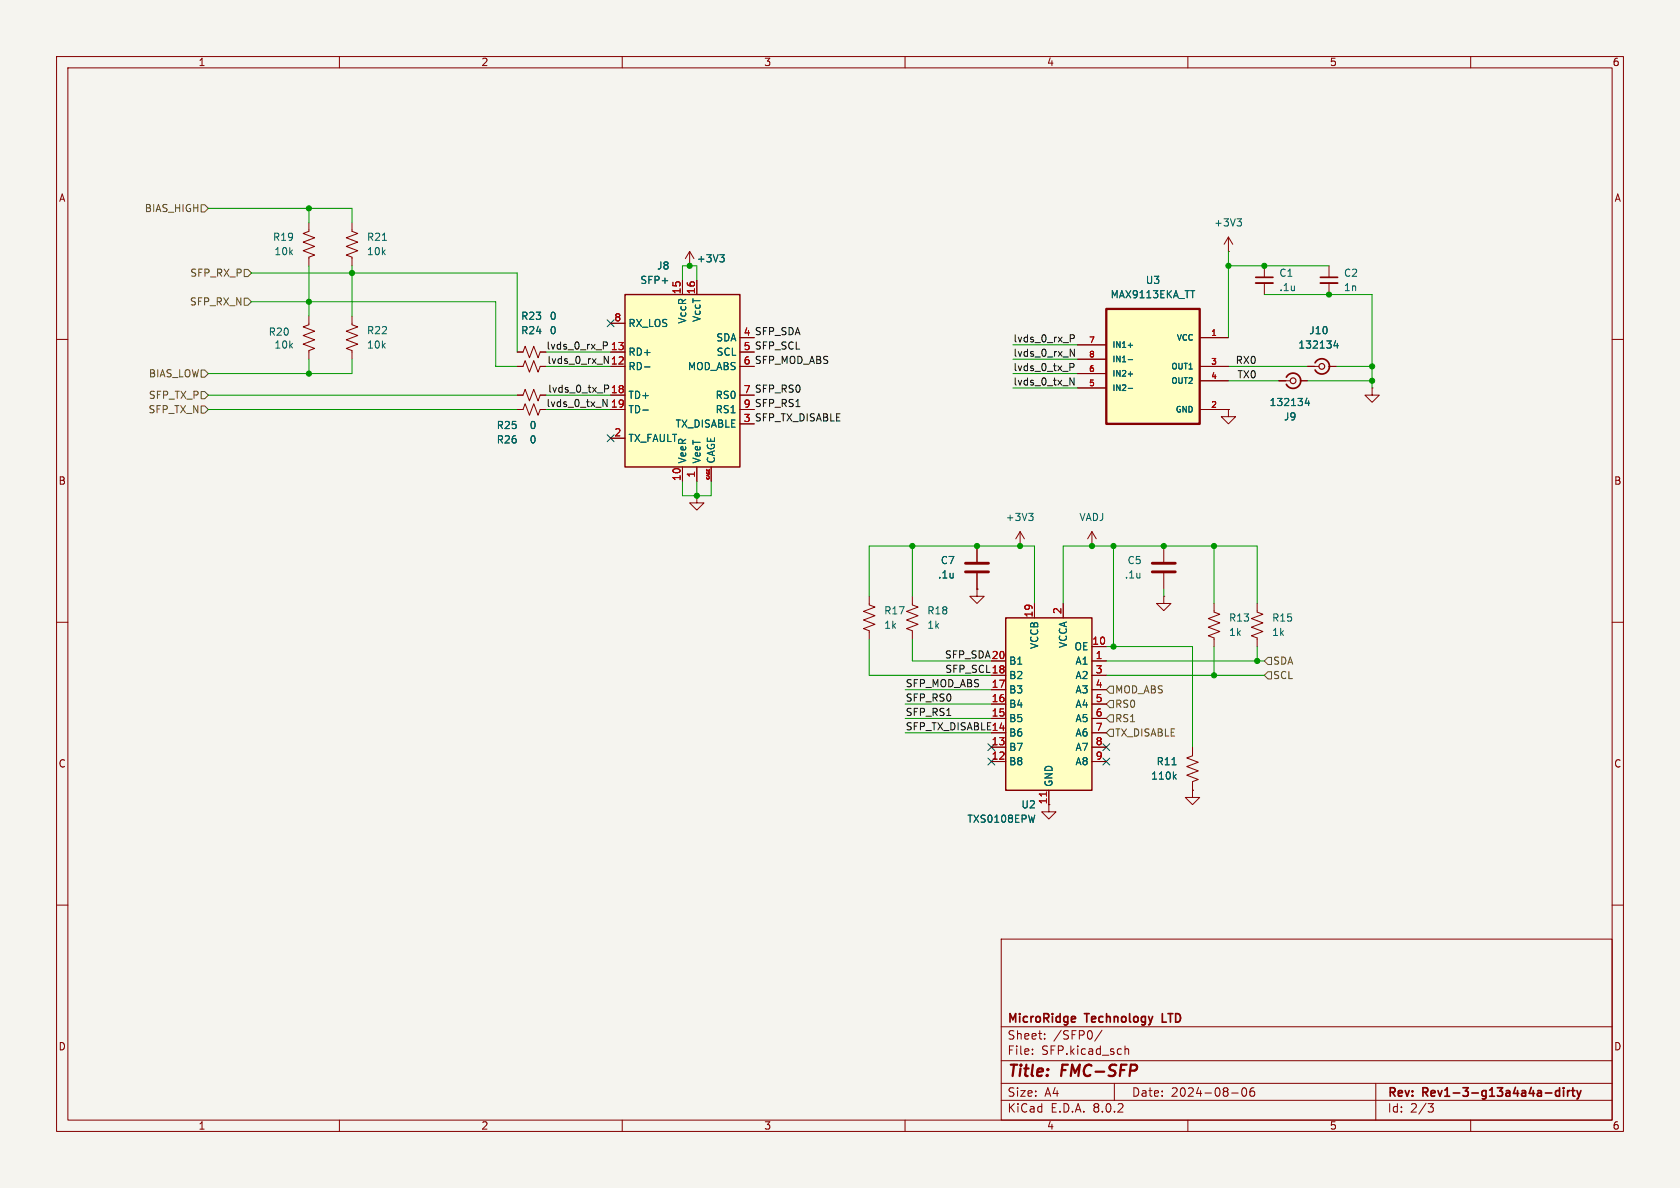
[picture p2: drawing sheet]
<svg xmlns="http://www.w3.org/2000/svg" width="297mm" height="210mm" viewBox="0 0 297 210" stroke-linecap="round" stroke-linejoin="round" font-family="sans-serif">
<path d="M0 0h297v210h-297z" fill="#f5f4ef" stroke="#f5f4ef" stroke-width=".18"/>
<g fill="none" stroke="#840000" stroke-width=".18">
<path d="M10 10h277v190h-277zM12 12h273v186h-273zM60 10v2M110 10v2M160 10v2M210 10v2M260 10v2M10 60h2M121.9 47h.1M121.9 44.5l-.7 1.2M121.9 44.5v2.5M121.9 44.5l.8 1.2"/>
<path d="M234.9 47v2M234.9 50v2.1M285 60h2M91.4 64.8h1.1l.3-1 .8 2 .8-2 .7 2 .4-1h1M123.2 87.6v1.3h1.3l-1.3 1.3-1.3-1.3h1.3M123.2 87.6h.1M10 110h2M285 110h2M10 160h2M285 160h2M177 166h108v32h-108zM60 198v2"/>
<path d="M110 198v2M160 198v2M177 194.5h108M177 191.5h108M177 187.5h108M177 181.5h108M182.5 186.3v.1M182.5 185.5v.1M184.7 183.6v.1M184.7 182.8v.1M194.8 182.1l-1.3 2M197 191.5v3"/>
<path d="M198.9 184.9v1.5M198.9 185.5l.2-.1 .4 .1v.9M210 198v2M217.7 193.2h1.2M219.7 192.4l.2-.1a.81 .81 0 0 1 .6 .6 .81 .81 0 0 1-.3 .8l-.2 .1a.81 .81 0 0 1-.3-1.4zM221.7 192.3a.59 .59 0 0 0-.7 .6v.6l.1 .2 .4 .1 .2-.1 .1-.5-.1-.3h-.5l-.2 .3M243.2 191.5v6.5M253.4 195.1l-.5 .6 .4 .1 .1 .5-.3 .3h-.4M260 198v2"/>
</g>
<g fill="none" stroke="#840000" stroke-width=".3">
<path d="M233.4 49h3.1M189.9 179.7l.2 .3-.7 .2M205.5 179.2v1.5h.7M190.1 180.6l-.2 .1M275.7 192.3v1.5M275.7 192.9l-.4-.1-.3 .3v.4l.1 .2h.6M276.4 192.3v.1M276.4 192.8v1M277.1 192.8v1M277.6 192.8l-.3 .1-.2 .2M277.8 192.8h.6M278.1 192.3v1.3l.3 .2"/>
<path d="M278.8 192.8l.3 1M279.1 193.8l-.1 .3-.2 .2M279.5 192.8l-.4 1"/>
</g>
<path d="M233.4 50h3.1" fill="none" stroke="#840000" stroke-width=".33"/>
<path d="M127.2 45h.8l-.4 .5M127.8 45.5l.2 .3v.3l-.2 .2" fill="none" stroke="#006464" stroke-width=".18"/>
<path d="M110.5 52.1h20.3v30.5h-20.3z" fill="#ffffc2"/>
<path d="M110.5 52.1h20.3v30.5h-20.3z" fill="none" stroke="#840000" stroke-width=".25"/>
<g fill="none" stroke="#840000" stroke-width=".18">
<path d="M107.9 57.2h2.6M120.6 49.5v2.6M123.2 49.5v2.6M107.9 64.8h2.6M107.9 62.2h2.6M107.9 69.9h2.6M107.9 72.4h2.6M107.9 77.5h2.6M130.8 64.8h2.5M130.8 62.2h2.5M130.8 69.9h2.5M130.8 72.4h2.5"/>
<path d="M130.8 74.9h2.5M120.6 82.6v2.5M123.2 82.6v2.5M125.7 82.6v2.5"/>
</g>
<path d="M113.6 72.5h1M113.9 64.9h1" fill="none" stroke="#006464" stroke-width=".18"/>
<path d="M177.8 109.2h15.2v30.5h-15.2z" fill="#ffffc2"/>
<path d="M177.8 109.2h15.2v30.5h-15.2z" fill="none" stroke="#840000" stroke-width=".25"/>
<g fill="none" stroke="#840000" stroke-width=".18">
<path d="M54.6 39.4v1.5l-1 .4 2 .7-2 .8 2 .8-2 .7 2 .8-1 .4v1.5M62.2 39.4v1.5l1 .4-2 .7 2 .8-2 .8 2 .7-2 .8 1 .4v1.5M54.6 55.9v1.5l-1 .4 2 .7-2 .8 2 .8-2 .7 2 .8-1 .4v1.5M62.2 55.9v1.5l1 .4-2 .7 2 .8-2 .8 2 .7-2 .8 1 .4v1.5M217.2 44.5h.1M217.2 41.9l-.8 1.3M217.2 41.9v2.6M217.2 41.9l.7 1.3M223.5 47v2M223.5 50v2.1M91.4 62.2h1.1l.3-1 .8 2 .8-2 .7 2 .4-1h1M91.4 72.4h1.1l.3-1 .8 2 .8-2 .7 2 .4-1h1"/>
<path d="M91.4 69.9h1.1l.3-1.1 .8 2.1 .8-2.1 .7 2.1 .4-1h1M172.7 96.5v2.8M180.3 96.5h.1M180.3 94l.8 1.3M180.3 94v2.5M180.3 94l-.7 1.3M193 96.5h.1M193 94l.8 1.3M193 94v2.5M193 94l-.7 1.3M205.7 96.5v2.8M153.7 105.4v1.5l1 .4-2 .8 2 .7-2 .8 2 .8-2 .7 1 .4v1.5"/>
<path d="M161.3 105.4v1.5l1 .4-2 .8 2 .7-2 .8 2 .8-2 .7 1 .4v1.5M172.7 104.1v1.3h-1.3l1.3 1.3 1.3-1.3h-1.3M172.7 104.1h.1M172.7 101.3v2.8M175.3 116.8h2.5M175.3 119.4h2.5M182.9 106.7v2.5M188 106.7v2.5M193 116.8h2.6M193 114.3h2.6M193 119.4h2.6M205.7 105.4v1.3h-1.2l1.2 1.3 1.3-1.3h-1.3"/>
<path d="M205.7 105.4h.1M205.7 101.3v2.8M214.6 106.7v1.5l1 .4-2 .7 2 .8-2 .8 2 .7-2 .8 1 .4v1.5M222.2 106.7v1.5l1.1 .4-2.1 .7 2.1 .8-2.1 .8 2.1 .7-2.1 .8 1 .4v1.5M175.3 134.6h2.5M175.3 132.1h2.5M175.3 129.5h2.5M175.3 127h2.5M175.3 124.5h2.5M175.3 121.9h2.5M185.4 139.7v3.8h-1.3l1.3 1.3 1.3-1.3h-1.3M193 134.6h2.6"/>
<path d="M193 132.1h2.6M193 129.5h2.6M193 127h2.6M193 124.5h2.6M193 121.9h2.6M210.8 139.7v1.3h-1.3l1.3 1.2 1.3-1.2h-1.3M210.8 139.7h.1M210.8 132.1v1.5l-1 .4 2 .7-2 .8 2 .8-2 .7 2 .8-1 .4v1.5"/>
</g>
<path d="M185 140v.7" fill="none" stroke="#a90000" stroke-width=".18"/>
<path d="M218.7 38.7h.8l-.5 .5M219.2 39.2l.3 .2v.3l-.3 .2M67.6 42.5h.7M181.9 90.7h.7l-.4 .5M182.4 91.2l.2 .3v.3l-.2 .2M207.2 135.2h.7M207.6 137.3l.3 .4M207.9 136.9l-.5 .5M182.9 144.1l-.3 1.3" fill="none" stroke="#006464" stroke-width=".18"/>
<path d="M170.7 99.6h4.1M203.7 99.6h4.1M170.7 101.1h4.1M203.7 101.1h4.1" fill="none" stroke="#840000" stroke-width=".51"/>
<path d="M222 50h3" fill="none" stroke="#840000" stroke-width=".33"/>
<path d="M222 49h3" fill="none" stroke="#840000" stroke-width=".3"/>
<path d="M195.6 54.6h16.5v20.3h-16.5z" fill="#ffffc2"/>
<path d="M195.6 54.6h16.5v20.3h-16.5z" fill="none" stroke="#840000" stroke-width=".41"/>
<g fill="none" stroke="#840000" stroke-width=".18">
<path d="M107.9 57.2h2.6M120.6 49.5v2.6M121.9 47h.1M123.2 49.5v2.6M212.1 59.7h5.1M91.4 72.4h1.1M91.4 64.8h1.1M91.4 62.2h1.1M91.4 69.9h1.1M95.5 72.4h1M95.5 64.8h1M95.5 62.2h1"/>
<path d="M95.5 69.9h1M107.9 72.4h2.6M107.9 64.8h2.6M107.9 62.2h2.6M107.9 69.9h2.6M107.9 77.5h2.6M130.8 72.4h2.5M130.8 64.8h2.5M130.8 62.2h2.5M130.8 69.9h2.5M130.8 74.9h2.5M190.5 68.6h5.1"/>
<path d="M190.5 66h5.1M190.5 61h5.1M190.5 63.5h5.1M212.1 72.4h5.1M212.1 64.8h5.1M212.1 67.3h5.1M217.2 72.4v1.3h1.2l-1.2 1.2-1.3-1.2h1.3M217.2 72.4h.1M226.1 67.3h2M229.9 67.3h1.2M231.1 64.8h2.1M234.9 64.8h1.3"/>
<path d="M242.6 68.6v1.3h1.2l-1.2 1.2-1.3-1.2h1.3M242.6 68.6h.1M120.6 82.6v2.5M123.2 82.6v2.5M125.7 82.6v2.5M172.7 96.5v2.8M172.7 104.1h.1M172.7 101.3v2.8M175.3 116.8h2.5M175.3 119.4h2.5M182.9 106.7v2.5M188 106.7v2.5"/>
<path d="M193 116.8h2.6M193 114.3h2.6M193 119.4h2.6M175.3 134.6h2.5M175.3 132.1h2.5M175.3 129.5h2.5M175.3 127h2.5M175.3 124.5h2.5M175.3 121.9h2.5M185.4 139.7v2.5M193 134.6h2.6M193 132.1h2.6"/>
<path d="M193 129.5h2.6M193 127h2.6M193 124.5h2.6M193 121.9h2.6M210.8 139.7h.1M210.8 132.1v1.3M210.8 138.4v1.3"/>
</g>
<g fill="none" stroke="#006464" stroke-width=".18">
<path d="M127.2 45h.8l-.4 .5M127.8 45.5l.2 .3v.3l-.2 .2M113.6 72.5h1M113.9 64.9h1M199.5 68.7h.7M199.5 66.1h.7M199.5 61h.7M199.5 63.6h.7M231 70.4l-.3 .9h.8M231.3 70.9v.8M236.1 60.2l-.3 .9h.8M236.4 60.7v.8"/>
<path d="M207.2 135.2h.7M207.6 137.3l.3 .4M207.9 136.9l-.5 .5M182.9 144.1l-.3 1.3"/>
</g>
<g fill="none" stroke="#840000" stroke-width=".2">
<circle cx="228.6" cy="67.3" r=".51"/>
<circle cx="233.7" cy="64.8" r=".51"/>
</g>
<path d="M227.4 66.7a1.35 1.35 0 0 1 2.1-.4 1.35 1.35 0 0 1 0 2.1 1.35 1.35 0 0 1-2.1-.5M232.5 64.1a1.35 1.35 0 0 1 1.5-.6 1.35 1.35 0 0 1 1 1.3M235 64.8a1.35 1.35 0 0 1-1 1.3 1.35 1.35 0 0 1-1.5-.7" fill="none" stroke="#840000" stroke-width=".3"/>
<path d="M35.6 36.2h.6l.6 .6-.6 .7h-.6zM43.2 47.6h.6l.6 .7-.6 .6h-.6zM43.2 52.7h.6l.6 .6-.6 .7h-.6zM35.6 69.2h.6l.6 .7-.6 .6h-.6zM35.6 71.8h.6l.6 .6-.6 .6h-.6zM35.6 65.4h.6l.6 .6-.6 .7h-.6zM224.2 116.2h.6v1.3h-.6l-.7-.7zM224.2 118.7h.6v1.3h-.6l-.7-.6zM195.6 127l.6-.6h.6v1.2h-.6zM195.6 129.5l.6-.6h.6v1.3h-.6zM196.2 121.3h.6v1.3h-.6l-.6-.7zM196.2 123.8h.6v1.3h-.6l-.6-.6z" fill="none" stroke="#725600" stroke-width=".18"/>
<path d="M189.2 59.2h.5l.2 .2-.1 .4h-.6M106.6 70.6l.7 1.3v-1.3M106.7 60.4h.4l.3 .3-.1 .4h-.6M106.8 63l.7 1.3M106.9 68.1h.6M107.5 68.7h-.6M189.1 66.8l.8 1.3v-1.3M189.1 64.3h.5l.3 .2-.1 .4h-.7M189.2 61.7l.7 1.3v-1.3" fill="none" stroke="#0f0f0f" stroke-width=".18"/>
<g fill="none" stroke="#009600" stroke-width=".18">
<path d="M36.8 36.8h25.4v2.6M54.6 36.8v2.6M44.4 53.3h43.2v11.5h3.8M44.4 48.3h47v13.9M54.6 47v8.9M62.2 47v8.9M120.6 49.5v-2.5h2.6v2.5M217.2 47h17.7M217.2 44.5v15.2M223.5 52.1h19.1v16.5M36.8 69.9h54.6M36.8 72.4h54.6"/>
<path d="M54.6 63.5v2.5M62.2 63.5v2.5h-25.4M96.5 64.8h11.4M96.5 69.9h11.4M96.5 72.4h11.4M96.5 62.2h11.4M179.1 66h11.4M179.1 61h11.4M179.1 63.5h11.4M179.1 68.6h11.4M217.2 64.8h13.9M217.2 67.3h8.9"/>
<path d="M231.1 67.3h11.5M236.2 64.8h6.4M120.6 85.1v2.5h5.1v-2.5M123.2 85.1v2.5M161.3 96.5v8.9M196.8 96.5v17.8M214.6 96.5v10.2M153.7 113v6.4h21.6M153.7 105.4v-8.9h29.2v10.2M161.3 113v3.8h14M188 106.7v-10.2h34.2v10.2M195.6 119.4h27.9"/>
<path d="M195.6 116.8h27.9M195.6 114.3h15.2v17.8M205.7 104.1v1.3M214.6 114.3v5.1M222.2 114.3v2.5M160 129.5h15.3M160 121.9h15.3M160 127h15.3M160 124.5h15.3"/>
</g>
<path d="M107.3 56.5l1.3 1.3M108.6 56.5l-1.3 1.3M107.3 76.9l1.3 1.2M108.6 76.9l-1.3 1.2M174.7 131.5l1.2 1.2M174.7 134l1.2 1.2M175.9 131.5l-1.2 1.2M175.9 134l-1.2 1.2M195 134l1.2 1.2M195 131.5l1.2 1.2M196.2 134l-1.2 1.2M196.2 131.5l-1.2 1.2" fill="none" stroke="#000084" stroke-width=".18"/>
<path d="M185 140v.7" fill="none" stroke="#a90000" stroke-width=".18"/>
<g fill="#009600" stroke="#009600" stroke-width=".18">
<circle cx="214.6" cy="96.5" r=".46"/>
<circle cx="223.5" cy="47" r=".46"/>
<circle cx="217.2" cy="47" r=".46"/>
<circle cx="242.6" cy="67.3" r=".46"/>
<circle cx="242.6" cy="64.8" r=".46"/>
<circle cx="234.9" cy="52.1" r=".46"/>
<circle cx="172.7" cy="96.5" r=".46"/>
<circle cx="193" cy="96.5" r=".46"/>
<circle cx="180.3" cy="96.5" r=".46"/>
<circle cx="161.3" cy="96.5" r=".46"/>
<circle cx="123.2" cy="87.6" r=".46"/>
<circle cx="121.9" cy="47" r=".46"/>
<circle cx="62.2" cy="48.3" r=".46"/>
<circle cx="54.6" cy="66" r=".46"/>
<circle cx="54.6" cy="53.3" r=".46"/>
<circle cx="54.6" cy="36.8" r=".46"/>
<circle cx="196.8" cy="96.5" r=".46"/>
<circle cx="205.7" cy="96.5" r=".46"/>
<circle cx="196.8" cy="114.3" r=".46"/>
<circle cx="214.6" cy="119.4" r=".46"/>
<circle cx="222.2" cy="116.8" r=".46"/>
</g>
<g font-size="2.8" fill="#840000">
<text x="178" y="190.9">Title:</text>
<text x="187.7" y="190.9">FMC-SFP</text>
</g>
<g font-size="2.1" fill="#840000">
<text x="178" y="184">Sheet:</text>
<text x="178" y="181.2">MicroRidge</text>
<text x="186.2" y="184">/SFP0/</text>
<text x="192" y="181.2">Technology</text>
<text x="206.1" y="181.2">LTD</text>
<text x="178" y="186.7">File:</text>
<text x="184.1" y="186.7">SFP.kicad_sch</text>
<text x="178" y="196.9">KiCad</text>
<text x="178" y="194.1">Size:</text>
<text x="184.7" y="194.1">A4</text>
<text x="185.7" y="196.9">E.D.A.</text>
<text x="193.3" y="196.9">8.0.2</text>
<text x="200" y="194.1">Date:</text>
<text x="207" y="194.1">2024-08-06</text>
<text x="245.2" y="194.3">Rev:</text>
<text x="245.2" y="196.9">Id:</text>
<text x="249.3" y="196.9">2/3</text>
<text x="251.6" y="194.3">Rev1-3-g13a4a4a-dirty</text>
</g>
<g font-size="1.8" fill="#840000">
<text x="35" y="11.9">1</text>
<text x="85" y="11.9">2</text>
<text x="135" y="11.9">3</text>
<text x="185" y="11.9">4</text>
<text x="235" y="11.9">5</text>
<text x="285" y="11.9">6</text>
<text x="10.3" y="35.9">A</text>
<text x="285.3" y="35.9">A</text>
<text x="131.4" y="59.4">4 SFP_SDA</text>
<text x="10.3" y="85.9">B</text>
<text x="285.3" y="85.9">B</text>
<text x="10.3" y="135.9">C</text>
<text x="285.3" y="135.9">C</text>
<text x="185.2" y="142.3" transform="rotate(-90 185.2 142.3)">11</text>
<text x="10.3" y="185.9">D</text>
<text x="285.3" y="185.9">D</text>
<text x="35" y="199.9">1</text>
<text x="85" y="199.9">2</text>
<text x="135" y="199.9">3</text>
<text x="185" y="199.9">4</text>
<text x="235" y="199.9">5</text>
<text x="285" y="199.9">6</text>
</g>
<g font-size="1.8" fill="#725600">
<text x="25.5" y="37.7">BIAS_HIGH</text>
<text x="33.5" y="49.1">SFP_RX_P</text>
<text x="33.5" y="54.2">SFP_RX_N</text>
<text x="26.2" y="70.7">SFP_TX_P</text>
<text x="26.2" y="66.9">BIAS_LOW</text>
<text x="26.2" y="73.3">SFP_TX_N</text>
<text x="225" y="117.7">SDA</text>
<text x="197" y="122.8">MOD_ABS</text>
<text x="197" y="125.3">RS0</text>
<text x="225" y="120.2">SCL</text>
<text x="197" y="127.9">RS1</text>
<text x="197" y="130.4">TX_DISABLE</text>
</g>
<g font-size="1.8" fill="#006464">
<text x="214.5" y="40.2">+3V3</text>
<text x="48.2" y="42.8">R19</text>
<text x="48.4" y="45.3">10k</text>
<text x="64.8" y="45.3">10k</text>
<text x="64.8" y="42.8">R21</text>
<text x="116.1" y="47.9">J8</text>
<text x="123.1" y="46.6">+3V3</text>
<text x="113.1" y="50.4">SFP+</text>
<text x="196.2" y="52.9">MAX9113EKA_TT</text>
<text x="202.5" y="50.4">U3</text>
<text x="226.1" y="49.1">C1</text>
<text x="226.1" y="51.7">.1u</text>
<text x="237.5" y="49.1">C2</text>
<text x="237.5" y="51.7">1n</text>
<text x="47.4" y="59.5">R20</text>
<text x="64.8" y="59.3">R22</text>
<text x="92" y="59.3">R24</text>
<text x="92" y="56.7">R23</text>
<text x="97.1" y="59.3">0</text>
<text x="97.1" y="56.7">0</text>
<text x="111" y="58">RX_LOS</text>
<text x="121.5" y="57.3" transform="rotate(-90 121.5 57.3)">VccR</text>
<text x="124.1" y="57" transform="rotate(-90 124.1 57)">VccT</text>
<text x="231.4" y="59.3">J10</text>
<text x="48.4" y="61.8">10k</text>
<text x="64.8" y="61.8">10k</text>
<text x="111" y="65.6">RD-</text>
<text x="111" y="63.1">RD+</text>
<text x="121.5" y="65.6">MOD_ABS</text>
<text x="126.5" y="60.6">SDA</text>
<text x="126.6" y="63.1">SCL</text>
<text x="229.4" y="61.8">132134</text>
<text x="111" y="70.7">TD+</text>
<text x="126.4" y="70.7">RS0</text>
<text x="224.4" y="72">132134</text>
<text x="87.7" y="76">R25</text>
<text x="93.5" y="76">0</text>
<text x="111" y="73.3">TD-</text>
<text x="119.3" y="75.8">TX_DISABLE</text>
<text x="126.4" y="73.3">RS1</text>
<text x="226.9" y="74.5">J9</text>
<text x="87.7" y="78.6">R26</text>
<text x="93.5" y="78.6">0</text>
<text x="111" y="78.3">TX_FAULT</text>
<text x="121.5" y="82" transform="rotate(-90 121.5 82)">VeeR</text>
<text x="124.1" y="82" transform="rotate(-90 124.1 82)">VeeT</text>
<text x="126.6" y="82" transform="rotate(-90 126.6 82)">CAGE</text>
<text x="177.7" y="92.3">+3V3</text>
<text x="190.7" y="92.3">VADJ</text>
<text x="166.2" y="99.9">C7</text>
<text x="199.2" y="99.9">C5</text>
<text x="165.7" y="102.5">.1u</text>
<text x="198.8" y="102.5">.1u</text>
<text x="156.2" y="108.8">R17</text>
<text x="156.2" y="111.4">1k</text>
<text x="163.8" y="108.8">R18</text>
<text x="163.8" y="111.4">1k</text>
<text x="217.2" y="110.1">R13</text>
<text x="217.2" y="112.6">1k</text>
<text x="224.8" y="110.1">R15</text>
<text x="224.8" y="112.6">1k</text>
<text x="178.3" y="117.7">B1</text>
<text x="183.7" y="114.8" transform="rotate(-90 183.7 114.8)">VCCB</text>
<text x="188.8" y="114.6" transform="rotate(-90 188.8 114.6)">VCCA</text>
<text x="189.8" y="115.2">OE</text>
<text x="190" y="117.7">A1</text>
<text x="178.3" y="125.3">B4</text>
<text x="178.3" y="122.8">B3</text>
<text x="178.3" y="120.2">B2</text>
<text x="190" y="120.2">A2</text>
<text x="190" y="122.8">A3</text>
<text x="190" y="125.3">A4</text>
<text x="178.3" y="130.4">B6</text>
<text x="178.3" y="127.9">B5</text>
<text x="190" y="127.9">A5</text>
<text x="190" y="130.4">A6</text>
<text x="178.3" y="135.5">B8</text>
<text x="178.3" y="132.9">B7</text>
<text x="190" y="132.9">A7</text>
<text x="190" y="135.5">A8</text>
<text x="204.4" y="135.5">R11</text>
<text x="180.5" y="143.1">U2</text>
<text x="186.3" y="139.2" transform="rotate(-90 186.3 139.2)">GND</text>
<text x="203.4" y="138">110k</text>
<text x="170.9" y="145.6">TXS0108EPW</text>
</g>
<g font-size="1.8" fill="#a90000">
<text x="120.4" y="52.1" transform="rotate(-90 120.4 52.1)">15</text>
<text x="122.9" y="52.1" transform="rotate(-90 122.9 52.1)">16</text>
<text x="108.5" y="56.9">8</text>
<text x="131.4" y="59.4">4</text>
<text x="107.9" y="64.5">12</text>
<text x="107.9" y="62">13</text>
<text x="131.4" y="62">5</text>
<text x="131.4" y="64.5">6</text>
<text x="107.9" y="69.6">18</text>
<text x="131.4" y="69.6">7</text>
<text x="107.9" y="72.1">19</text>
<text x="108.5" y="77.2">2</text>
<text x="131.4" y="74.7">3</text>
<text x="131.4" y="72.1">9</text>
<text x="120.4" y="85.1" transform="rotate(-90 120.4 85.1)">10</text>
<text x="122.9" y="84.5" transform="rotate(-90 122.9 84.5)">1</text>
<text x="182.6" y="109.3" transform="rotate(-90 182.6 109.3)">19</text>
<text x="187.7" y="108.7" transform="rotate(-90 187.7 108.7)">2</text>
<text x="175.2" y="119.1">18</text>
<text x="175.2" y="116.6">20</text>
<text x="193" y="114">10</text>
<text x="193.6" y="116.6">1</text>
<text x="193.6" y="119.1">3</text>
<text x="175.2" y="124.2">16</text>
<text x="175.2" y="121.7">17</text>
<text x="193.6" y="121.7">4</text>
<text x="193.6" y="124.2">5</text>
<text x="175.2" y="131.8">13</text>
<text x="175.2" y="126.7">15</text>
<text x="175.2" y="129.3">14</text>
<text x="193.6" y="126.7">6</text>
<text x="193.6" y="129.3">7</text>
<text x="193.6" y="131.8">8</text>
<text x="175.2" y="134.4">12</text>
<text x="193.6" y="134.4">9</text>
</g>
<g font-size="1.8" fill="#0f0f0f">
<text x="96.5" y="61.9">lvds_0_rx_P</text>
<text x="96.7" y="64.4">lvds_0_rx_N</text>
<text x="131.4" y="62">5 SFP_SCL</text>
<text x="131.4" y="64.5">6 SFP_MOD_ABS</text>
<text x="179.1" y="63.2">lvds_0_rx_N</text>
<text x="179.1" y="60.6">lvds_0_rx_P</text>
<text x="179.1" y="65.7">lvds_0_tx_P</text>
<text x="218.4" y="64.4">RX0</text>
<text x="96.8" y="69.5">lvds_0_tx_P</text>
<text x="131.4" y="69.6">7 SFP_RS0</text>
<text x="179.1" y="68.2">lvds_0_tx_N</text>
<text x="218.7" y="67">TX0</text>
<text x="96.5" y="72">lvds_0_tx_N</text>
<text x="131.4" y="74.7">3 SFP_TX_DISABLE</text>
<text x="131.4" y="72.1">9 SFP_RS1</text>
<text x="167" y="116.5">SFP_SDA20</text>
<text x="167" y="119">SFP_SCL 18</text>
<text x="160" y="121.6">SFP_MOD_ABS</text>
<text x="160" y="124.1">SFP_RS0</text>
<text x="160" y="129.2">SFP_TX_DISABLE14</text>
<text x="160" y="126.7">SFP_RS1</text>
</g>
<g font-size="1.4" fill="#a90000">
<text x="214" y="59.4">1</text>
<text x="192.4" y="65.8">6</text>
<text x="192.4" y="60.7">7</text>
<text x="192.4" y="63.2">8</text>
<text x="214" y="64.5">3</text>
<text x="192.4" y="68.3">5</text>
<text x="214" y="67.1">4</text>
<text x="214" y="72.1">2</text>
</g>
<g font-size="1.4" fill="#006464">
<text x="196.6" y="61.7">IN1+</text>
<text x="196.6" y="64.2">IN1-</text>
<text x="206.9" y="65.5">OUT1</text>
<text x="207.9" y="60.4">VCC</text>
<text x="196.6" y="69.3">IN2-</text>
<text x="196.6" y="66.8">IN2+</text>
<text x="206.9" y="68">OUT2</text>
<text x="207.7" y="73.1">GND</text>
</g>
<text font-size=".7" fill="#a90000" x="125.5" y="85" transform="rotate(-90 125.5 85)">CAGE</text>
</svg>
